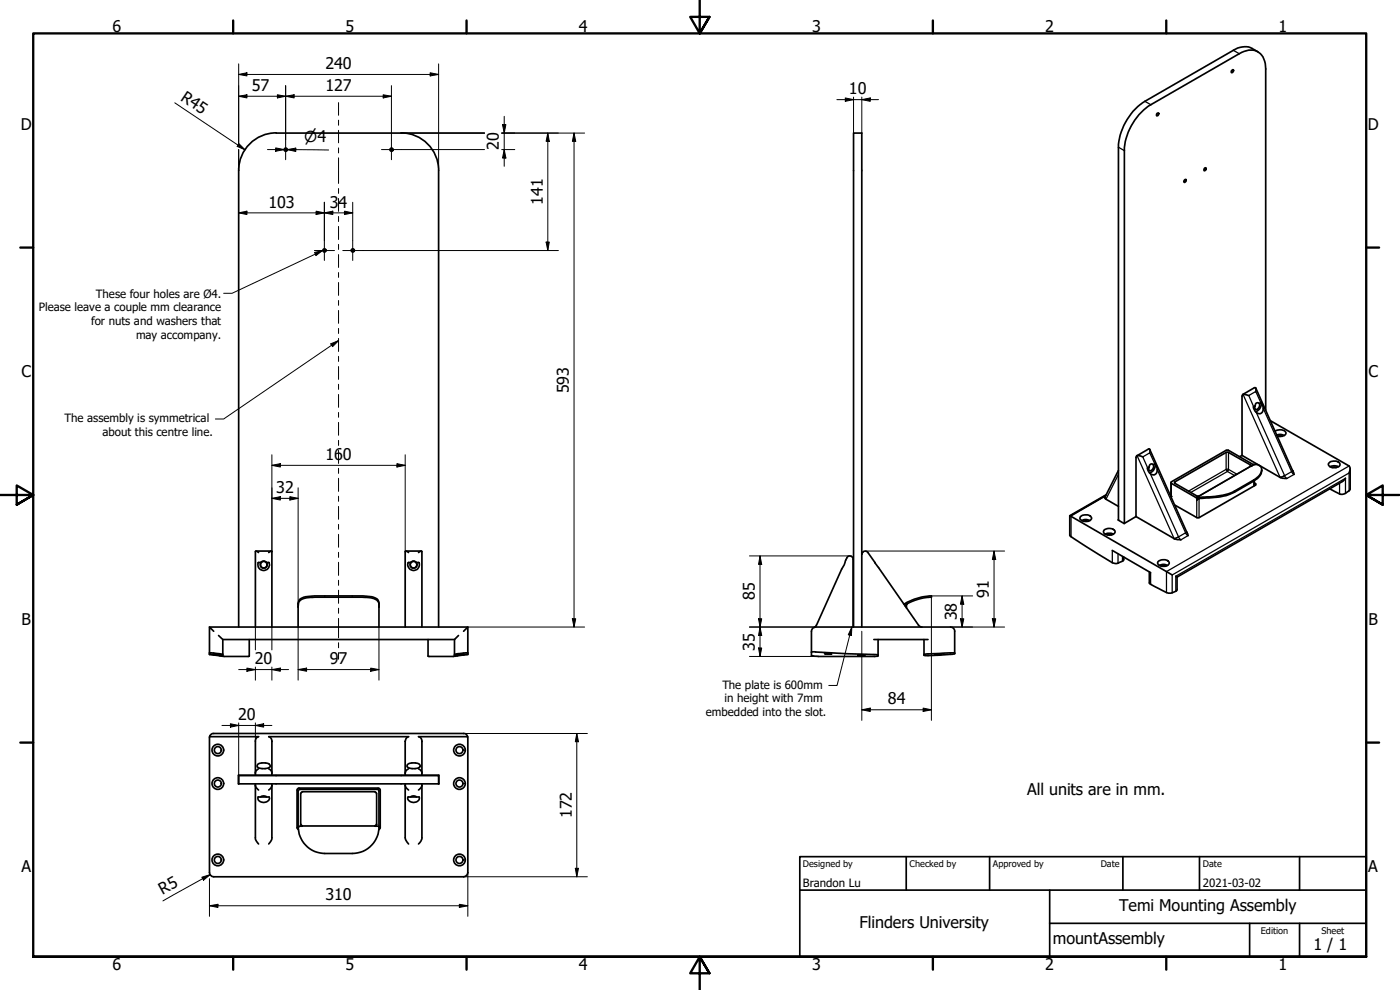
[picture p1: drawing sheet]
<svg xmlns="http://www.w3.org/2000/svg" width="420mm" height="297mm" viewBox="0 0 420 297" stroke-linecap="round" stroke-linejoin="round" font-family="sans-serif">
<!-- layer: Visible (ISO) -->
<g fill="none" stroke="#000" stroke-width=".51">
<path d="M377.5 15.5a5.2 5.2 0 0 0-4.6-1.4l-1.4 .3-1.4 .7-26.5 15.3a17.5 17.5 0 0 0-7.9 13.8v111.9M82.9 39.9h37.5M82.9 39.9a11.3 11.3 0 0 0-11.3 11.2v137M120.4 39.9a11.3 11.3 0 0 1 11.2 11.2v137M347.2 34.1l.3-.2a.41 .41 0 0 1 .2 .6 .41 .41 0 0 1-.6 .1zM369.8 21l.2-.1a.44 .44 0 0 1 .1 .6 .44 .44 0 0 1-.6 .1zM355.5 54l.2-.2a.42 .42 0 0 1 .2 .6 .42 .42 0 0 1-.6 .1zM361.6 50.4l.2-.1a.44 .44 0 0 1 .1 .6 .44 .44 0 0 1-.6 .2zM374.8 118.7l-1.5-.4-.4 .2-.2 .4v17.7M376.9 117.5v-1.1l-.4-.1-3.5 2M376.9 116.4l11.5 26M343 137.1a1.5 1.5 0 0 0-2-.1l-.1 18"/>
<path d="M345.1 135.9v-.9l-.3-.3-3.6 2.1M345.1 134.9l11.5 25.8M346.1 139.4l.5-.3a2.37 2.37 0 0 1-1.6 2.7M346.1 139.4a1.3 1.3 0 0 1-1.1 1.8l-.3-.3 .2-.8M346.1 139.4l-.7-.2-.4 .4-.1 .5M346.6 139.1a2.25 2.25 0 0 1-.2 3.4 1.96 1.96 0 0 1-2-2.1l.5-.3M372.7 136.6l11.5 6.6 2 .4M372.7 136.6l-.7 .4M375.3 139.9v-.4l-6.9-3.9-15.9 9.1 .1 .3 6.6 3.8h.7M376.2 139.4h.1M376.2 139.4l-17.1 9.9M376.3 139.4a1.82 1.82 0 0 1 2.2 .8 1.82 1.82 0 0 1-.4 2.3l-1.8 1.5-5.8 3.4a27.9 27.9 0 0 1-11.3 1.9l-7.7-4.3v-.4l16.7-9.5h.5l7.5 4.3"/>
<path d="M378 121.1l.5-.3a2.37 2.37 0 0 1-1.7 2.7M378 121.1a1.17 1.17 0 0 1-1.3 1.6v-.9M378 121.1l-.6-.3-.4 .2-.3 .8M378.5 120.8a2.25 2.25 0 0 1-.3 3.3 2.06 2.06 0 0 1-2-2.1l.5-.2M379.9 123v-102.3a4.8 4.8 0 0 0-5.1-5.7l-2.9 1.1-26.5 15.3a17.5 17.5 0 0 0-8 13.8v111.8M381.3 126.2l23.6 13.6 .3 .7-.3 1.4M382.7 129.4a2.26 2.26 0 0 1 3.3 .5 1.97 1.97 0 0 1-2.7 1M383.2 130.5l1.2-.1 1 .3M383.5 130.9h1.3M398.7 139.1a2.24 2.24 0 0 1 3.4 .1 1.76 1.76 0 0 1-2.4 1.1l-.9-.6zM321.1 154.7v6.1l8.3 5.4 5.1 2.8a3.2 3.2 0 0 0 2.6-.8l.1-1.1M321.1 154.7l.1 .2"/>
<path d="M321.2 154.9l30.6 17.6M324.3 155a2.32 2.32 0 0 1 3.3 .4 1.94 1.94 0 0 1-3.1 .7 .63 .63 0 0 1-.2-1.1zM324.6 156.2l1-.3 1.5 .3M325.2 156.4h1.3M331.3 159.1a2.32 2.32 0 0 1 3.3 .3 1.84 1.84 0 0 1-2.7 .9l-.7-.5zM332 148.4l-10.9 6.3M335.7 151.9l-3.8-2.1a.6 .6 0 0 1-.2-1l-10.5 6.1M335.7 141.1l-3.9 7.7M340.9 155l11.5 6.7 2 .3M340.9 155l-3.5 2.1-1.7-1.2M351.4 144.8v4.2M376.4 144.9l.5 .2-.2 .5"/>
<path d="M376.4 145.4l.3 .2M376.4 144.2v1.5M376.7 145.6l-17 9.8h-.4l-6.8-3.9M378.7 141a3.6 3.6 0 0 1-2.4 3.3l-5.8 3.4a23 23 0 0 1-10.3 1.8l-.7 .1-.3 .5M399.2 140.1l1-.4 1.4 .4M399.8 140.3h1.3M403.8 143.5l-.9 .9-49.6 28.8v3.8l-.4 .4-1.5 .6-.9-.1-5.4-2.7-.2-.2v-3.4M405.2 140.6v6.2l-.3 .4-1.3 .9-1.2 .2-3.3-1.6M76.8 165.3h4.7M77.5 168.8h.7l.8-.5 1 .5h.6a1.72 1.72 0 0 1-1.5 2.4 1.72 1.72 0 0 1-1.6-2.4zM77.6 165.8l-.7-.5-.3 .1v22.7M78.3 168.8a1.05 1.05 0 0 0 .9 1.7 1.05 1.05 0 0 0 .8-1.7"/>
<path d="M80.6 165.8l.7-.5 .3 .1v22.7M121.8 165.3h4.6M122.5 168.8h.8l.7-.5 1 .5h.6a1.67 1.67 0 0 1-.8 2.3 1.67 1.67 0 0 1-2.2-1l-.2-.6zM122.6 165.8l-.7-.5-.3 .2v22.6M123.3 168.8a1.05 1.05 0 0 0 .8 1.7 1.05 1.05 0 0 0 .9-1.7M125.6 165.8l.7-.5 .3 .1v22.7M255.5 166.9l.4 .4 .1 .5M255.5 166.9l-.3-.1a1.74 1.74 0 0 0-1.6 1.9l-8.6 18.9M256 167.8v20.3M259.1 165.5l.7-.2 .7 .5 15.2 21.8M259.1 165.5l-.4 .8M331.7 160.3l.7-.3h1.1l.6 .3"/>
<path d="M332.3 160.5h1.3M333.8 165.1l11.5 6.7M347.6 168.5a2.32 2.32 0 0 1 3.3 .3 1.99 1.99 0 0 1-3.4 .3zM347.9 169.7l1.1-.4 1.4 .4M348.5 169.8h1.3M352.9 172.9l.4 .3M62.9 195.9l4 .4M62.9 188.1h77.5M64.1 189.4l-1.2-1.3v7.8M64.3 196.3l2.1 .2zM65.6 190.7l1.3 1.2h69.5M66.9 191.9v4.8l-4-.5"/>
<path d="M74.8 191.9v5l-7.6 .1-4.3-.6v-.5M89.5 188.1v-6.9a2.35 2.35 0 0 1 2.8-2.2l2.1-.2h13.7a9.9 9.9 0 0 1 5.1 1l.5 .9v7.4M89.5 182.2v-.6a1.87 1.87 0 0 1 1.9-2.1l3.1-.3h13.5a10.3 10.3 0 0 1 5 .8 2.26 2.26 0 0 1 .7 2.2M128.5 191.9v5l7.6 .1 4.3-.6v-.5M136.4 191.9v4.8l4-.5M136.9 196.5l2-.2zM137.6 190.7l-1.2 1.2M139.1 189.4l1.3-1.3v7.8M140.4 195.9l-4 .4M243.5 195.7l1-.1 19 .9M245 187.6l-.5 .6M247.5 196.1l2.1 .1z"/>
<path d="M256.2 188.1v-148.2h2.4v148.2M257.5 196.5l2.1 .1-1.8 .1zM262.3 191.9h16.2M263.5 191.9v4.9l-.2 .1-17.7 .1-2.1-.4v-7.2l.4-.9 .6-.4h40.7l.9 .4 .4 .7v6.9l-4.7 .5h-4.5v-4.7M271.3 181.3h.1M271.5 181.2a16.2 16.2 0 0 1 8-2.4v.4a14.7 14.7 0 0 0-7.6 2.3l-.2 .3M271.5 181.2h.1M271.6 181.2l-.2 .1M272.3 181.1l-.2 .3-.1 1M275.7 187.6l1 .5M280.5 196.4l2.1-.1-.9 .2zM286.5 195.9l-8.4 .3-.8 .2"/>
<path d="M62.9 221v40.8l.2 .8 1 .5 75.5-.2 .7-.5 .1-.6v-40.5M71.6 235.2v-2.5h60v2.5M76.6 235.6l.3 .8 .7 .6M76.6 235.2v16.5l1 1.5M76.6 232v.6M76.6 232.6h-5v2.6h60.1v-2.6h-50.1M77.4 229.3a3.9 3.9 0 0 1 3.2-.1 .69 .69 0 0 1 .5 .8 .69 .69 0 0 1-.8 .5 3.7 3.7 0 0 1-3.1-.5zM77.5 239.1h3.1a1.09 1.09 0 0 1 0 1.2 1.09 1.09 0 0 1-1.1 .4 1.5 1.5 0 0 1-2-1.6zM77.6 230.7l-.7 .5-.3 .8M78.2 239.1l.8-.3 1 .3M80.6 230.7l.7 .5 .3 .8M81.6 235.6l-.3 .8-.7 .6"/>
<path d="M81.6 235.2v16.5l-1 1.5M81.6 232v.6h-5M81.6 232v-9.6a1.37 1.37 0 0 0-1-1.4h42a1.53 1.53 0 0 0-1 1.4v10.2M90 236.8l23.5 .1 .2 .4v10.6M90 236.8l-.5 .5v10.6M90.7 237.5h21.8M90.8 237.6l-.5 .5M112.5 237.6l.5 .4v9.4l-.5 .5h1.2a8 8 0 0 1-8 8.2h-8.2a8.1 8.1 0 0 1-8-8.2h1.2l-.5-.5v-9.4M113.5 236.5h-24l-.3 .6v11.2M113.5 236.5l.4 .1 .2 .5v11.2M121.6 235.6l.3 .8 .7 .6M121.6 235.2v16.2l1 1.8"/>
<path d="M122.2 229.5l.2-.2a3.8 3.8 0 0 1 3.2-.1 .68 .68 0 0 1 .5 .7 .68 .68 0 0 1-.8 .6 3.7 3.7 0 0 1-3.1-.5zM122.5 239.1h3.3a1.57 1.57 0 0 1-.7 1.5 1.57 1.57 0 0 1-1.7 .1 1.17 1.17 0 0 1-.9-1.6zM122.6 230.7l-.7 .5-.3 .8M123.3 239.1l.7-.3 1 .3M125.6 230.7l.7 .5 .3 .8M126.6 235.6l-.3 .8-.7 .6M126.6 235.2v16.5l-1 1.5M140.3 221v.3M140.3 221l-.1-.4-.8-.5h-75.5l-1 .8 14.7 .1a1.38 1.38 0 0 0-1 1.5v9.5M140.3 221h-14.7a1.33 1.33 0 0 1 1 1.4v10.2M89.2 248.3l.4 .6M90.3 247.3l.5 .5"/>
<path d="M90.7 247.8h21.8M113 247.3l-.5 .5M114.1 248.3l-.4 .6"/>
<circle cx="85.8" cy="44.9" r=".48"/>
<circle cx="117.5" cy="44.9" r=".48"/>
<circle cx="97.4" cy="75.1" r=".48"/>
<circle cx="105.9" cy="75.1" r=".48"/>
<circle cx="79.2" cy="169.4" r=".98"/>
<circle cx="124.1" cy="169.4" r=".98"/>
<circle cx="65.4" cy="235.1" r="1.75"/>
<circle cx="65.4" cy="225.1" r="1.75"/>
<circle cx="65.4" cy="225.1" r="1.05"/>
<circle cx="65.4" cy="235.1" r="1.05"/>
<circle cx="137.9" cy="235.1" r="1.75"/>
<circle cx="137.9" cy="225.1" r="1.75"/>
<circle cx="137.9" cy="235.1" r="1.05"/>
<circle cx="137.9" cy="225.1" r="1.05"/>
<circle cx="65.4" cy="258" r="1.75"/>
<circle cx="65.4" cy="258" r="1.05"/>
<circle cx="137.9" cy="258" r="1.75"/>
<circle cx="137.9" cy="258" r="1.05"/>
</g>
<!-- layer: Visible Narrow (ISO) -->
<g fill="none" stroke="#000" stroke-width=".38">
<path d="M370.1 15.1l1.8 1M343.6 30.4l1.8 1M335.7 44.2l1.7 1M373.1 118.3l11.1 24.9 1.3-.5M341.2 136.7l11.2 24.9 1.3-.5M346.6 139.2l-1.5-3.3-2.1 1.2 1.4 3.3M368 135.7v5.1l-11.3 6.6M368.7 135.7v5.1l2.5 1.5M375.2 139.7l.2 .2M375.2 139.7v.2M375.3 139.5l-.1 .2M376.3 139.4l-17.1 9.9v6"/>
<path d="M377 123.7l8.5 19M378.4 120.8l-1.5-3.3-2.1 1.2 1.4 3.3M379.1 122.5l8.5 19M404.9 139.8l-54.8 31.7v6.3M321.4 154.9v6.1M331.8 148.8l-.1 .5 .3 .4M331.8 148.8h-.1M331.9 148.6l-10.7 6.2M335.7 142.4l-3.8 7.4M345.2 142l8.5 19.1M347.3 140.8l8.5 19.1M351.5 145v4.3"/>
<path d="M352.6 144.6v.4M355.8 159.9l.8 .8-2.2 1.3-.7-.9M355.8 159.9l-2.1 1.2M356.1 159.6l-.3 .2M356.1 159.6l-.3 .3M359.9 149.5l-.7 .6M360 149.5l-.1 .2v5.6M368 140.8h.7l-.3 .7zM368.4 141.5l-11 6.3M368.4 141.5l2.1 1.2M370.5 147.4v.3M376.3 144v1.8"/>
<path d="M376.7 145.1v.5M385.5 142.7l-1.3 .5M387.6 141.5l.8 .9-2.2 1.2-.7-.9M387.6 141.5l-2.1 1.2M387.9 141.2l-.3 .3M388 141.2l-.4 .3M402 145v3.2M403.8 148v-4.5l-50.9 29.4v4.5M404.9 147.2v-5.3l-53.1 30.6v5.3M333.8 165.1v3.7M335.5 166.2v2.8M336.9 166.9v1.5"/>
<path d="M345.3 171.8v3.5M353.7 161.1l-1.3 .6"/>
</g>
<!-- layer: Visible (ISO) -->
<g fill="#000">
<circle cx="375.4" cy="139.9" r=".25"/>
<circle cx="376.3" cy="139.4" r=".25"/>
<circle cx="351.4" cy="149" r=".25"/>
<circle cx="359.2" cy="149.3" r=".25"/>
<circle cx="89.5" cy="248.1" r=".25"/>
<circle cx="113.7" cy="248.1" r=".25"/>
</g>
<!-- layer: Border (ISO) -->
<g fill="none" stroke="#000" stroke-width=".7">
<path d="M70 6.1v3.9M140 6.1v3.9M210 0v10l-2.9-4.9h5.8l-2.9 4.9 2.9-4.9M280 6.1v3.9M350 6.1v3.9M6.1 74.3h3.9M410 74.3h3.9M0 148.5h10l-5-2.8v5.7l5-2.9-5 2.9M420 148.5h-10l5-2.8v5.7l-5-2.9 5 2.9M6.1 222.8h3.9M410 222.8h3.9M10 287.1v-277.1h400v277.1h-400h400"/>
<path d="M70 287.1v3.8M140 287.1v3.8M212.9 292l-2.9-4.9 2.9 4.9h-5.8l2.9-4.9v9.9M280 287.1v3.8M350 287.1v3.8"/>
</g>
<!-- layer: Title (ISO) -->
<path d="M240 257h170v30.1h-170zM272 257v10.1M297 257v10.1M337 257v10.1M360 257v10.1M390 257v10.1M240 267.1h170M315 277h95M315 267.1v20M375 277v10.1M390 277v10.1" fill="none" stroke="#000" stroke-width=".51"/>
<!-- layer: Dimension (ISO) -->
<g fill="none" stroke="#000" stroke-width=".3">
<path d="M71.6 19.2v24.2M131.6 19.2v32M52.5 30.8l21 14.1M71.6 22.3l2.5-.5v1zM71.6 28.9l2.5-.5v1zM71.6 22.3h60M71.6 28.9h45.9M83.2 28.4l2.5 .5-2.5 .5zM85.7 28.9l2.6-.5v1zM85.7 25.7v16.2M115 28.4l2.5 .5-2.5 .5zM117.5 25.7v16.2"/>
<path d="M120.4 39.9h25M129.1 21.8l2.5 .5-2.5 .5zM150.6 39.9h24.9M150.8 37.4h1l-.5 2.5zM151.3 34.9v15M164.4 39.9l.4 2.5h-.9zM164.4 39.9v35.3M172.3 39.9l.5 2.5h-1zM172.3 39.9v148.2M251.1 29.9h12.6M253.7 29.4l2.5 .5-2.5 .5zM256.2 29.1v10.8"/>
<path d="M258.6 29.9l2.6-.5v1zM258.6 29.1v10.8M71.6 44.9v6.3M71.7 43.1l1.8 1.8-2.3-1zM80.3 44.9h5M82.7 44.4l2.6 .5-2.6 .5zM86.2 44.9l2.6-.5v1.1zM88.8 44.9h-2.6l12.4 .1M120.5 44.9h24.9M150.6 44.9h3.9M151.3 44.9l.5 2.5h-1zM71.6 63.9l2.5-.5v1z"/>
<path d="M71.6 63.9h34.3M94.9 63.4l2.4 .5-2.4 .5zM97.3 63.9l2.6-.5v1zM97.3 60.7v11.5M103.4 63.4l2.5 .5-2.5 .5zM105.9 60.7v11.5M108.9 75.2h58.7M163.9 72.6h.9l-.4 2.6zM81.6 139.6l2.5-.5v1zM81.6 136.4v29.1M81.6 139.6h40M119.1 139.1l2.5 .5-2.5 .5z"/>
<path d="M121.6 136.4v29.1M81.6 149.5l2.5-.5v1zM81.6 149.5h7.9M87 149l2.5 .5-2.5 .5zM89.5 146.4v35.8M224.9 166.8h30.1M228.1 166.8l.5 2.5h-1zM228.1 166.8v30.2M259.8 165.3h41.7M279.5 178.8h12.4M279.5 179.2v36.9M288.7 178.8l.5 2.5h-1z"/>
<path d="M288.7 178.8v9.3M298.3 165.3l.5 2.6h-1zM298.3 165.3v22.8M76.6 188.1v6.9M81.6 188.1v6.9M89.5 188.1v16M113.7 188.1v16M140.4 188.1h35.1M171.8 185.7h1l-.5 2.4zM224.9 188.1h19.9M224.9 197h20.7M227.6 194.4h1l-.5 2.6z"/>
<path d="M227.6 185.7h1l-.5 2.4zM228.1 188.1l.5 2.6h-1zM258.6 189.4v26.7M285.2 188.1h16.3M288.2 185.7h1l-.5 2.4zM297.8 185.7h1l-.5 2.4zM66.6 217.7h15M69.2 217.2l2.4 .5-2.4 .5zM71.6 216.9v15.8M71.6 200.9h15M74.1 200.5l2.5 .4-2.5 .5zM76.6 217.7l2.5-.5v1z"/>
<path d="M76.6 200.1v4M76.6 216.9v5.6M81.6 200.9l2.5-.4v.9zM81.6 200.1v4M89.5 200.9l2.5-.4v.9zM89.5 200.9h24.2M111.3 200.5l2.4 .4-2.4 .5zM258.6 213l2.6-.5v1zM258.6 213h20.9M277.1 212.5l2.4 .5-2.4 .5zM139.1 220.1h37.2M173.1 220.1l.5 2.5h-.9z"/>
<path d="M173.1 220.1v43M60.6 263.2l2.5-.8-2 1.7zM62.9 271.8l2.5-.5v1zM62.9 271.8h77.5M62.9 261.8v.5M62.9 263.6v11.3M63.1 262.4l-14.2 7.9M137.9 271.3l2.5 .5-2.5 .5zM139.1 263.1h37.2M140.4 261.8v13.1M172.7 260.5h.9l-.5 2.6z"/>
</g>
<g fill="#000">
<path d="M71.6 22.3l2.5-.5v1z" fill-rule="evenodd"/>
<path d="M71.6 28.9l2.5-.5v1z" fill-rule="evenodd"/>
<path d="M83.2 28.4l2.5 .5-2.5 .5z" fill-rule="evenodd"/>
<path d="M85.7 28.9l2.6-.5v1z" fill-rule="evenodd"/>
<path d="M115 28.4l2.5 .5-2.5 .5z" fill-rule="evenodd"/>
<path d="M129.1 21.8l2.5 .5-2.5 .5z" fill-rule="evenodd"/>
<path d="M150.8 37.4h1l-.5 2.5z" fill-rule="evenodd"/>
<path d="M253.7 29.4l2.5 .5-2.5 .5z" fill-rule="evenodd"/>
<path d="M258.6 29.9l2.6-.5v1z" fill-rule="evenodd"/>
<path d="M71.7 43.1l1.8 1.8-2.3-1z" fill-rule="evenodd"/>
<path d="M82.7 44.4l2.6 .5-2.6 .5z" fill-rule="evenodd"/>
<path d="M86.2 44.9l2.6-.5v1.1z" fill-rule="evenodd"/>
<path d="M151.3 44.9l.5 2.5h-1z" fill-rule="evenodd"/>
<path d="M164.4 39.9l.4 2.5h-.9z" fill-rule="evenodd"/>
<path d="M172.3 39.9l.5 2.5h-1z" fill-rule="evenodd"/>
<path d="M71.6 63.9l2.5-.5v1z" fill-rule="evenodd"/>
<path d="M94.9 63.4l2.4 .5-2.4 .5z" fill-rule="evenodd"/>
<path d="M97.3 63.9l2.6-.5v1z" fill-rule="evenodd"/>
<path d="M103.4 63.4l2.5 .5-2.5 .5z" fill-rule="evenodd"/>
<path d="M163.9 72.6h.9l-.4 2.6z" fill-rule="evenodd"/>
<path d="M81.6 139.6l2.5-.5v1z" fill-rule="evenodd"/>
<path d="M81.6 149.5l2.5-.5v1z" fill-rule="evenodd"/>
<path d="M87 149l2.5 .5-2.5 .5z" fill-rule="evenodd"/>
<path d="M119.1 139.1l2.5 .5-2.5 .5z" fill-rule="evenodd"/>
<path d="M228.1 166.8l.5 2.5h-1z" fill-rule="evenodd"/>
<path d="M298.3 165.3l.5 2.6h-1z" fill-rule="evenodd"/>
<path d="M171.8 185.7h1l-.5 2.4z" fill-rule="evenodd"/>
<path d="M227.6 194.4h1l-.5 2.6z" fill-rule="evenodd"/>
<path d="M227.6 185.7h1l-.5 2.4z" fill-rule="evenodd"/>
<path d="M228.1 188.1l.5 2.6h-1z" fill-rule="evenodd"/>
<path d="M288.2 185.7h1l-.5 2.4z" fill-rule="evenodd"/>
<path d="M288.7 178.8l.5 2.5h-1z" fill-rule="evenodd"/>
<path d="M297.8 185.7h1l-.5 2.4z" fill-rule="evenodd"/>
<path d="M69.2 217.2l2.4 .5-2.4 .5z" fill-rule="evenodd"/>
<path d="M74.1 200.5l2.5 .4-2.5 .5z" fill-rule="evenodd"/>
<path d="M76.6 217.7l2.5-.5v1z" fill-rule="evenodd"/>
<path d="M81.6 200.9l2.5-.4v.9z" fill-rule="evenodd"/>
<path d="M89.5 200.9l2.5-.4v.9z" fill-rule="evenodd"/>
<path d="M111.3 200.5l2.4 .4-2.4 .5z" fill-rule="evenodd"/>
<path d="M258.6 213l2.6-.5v1z" fill-rule="evenodd"/>
<path d="M277.1 212.5l2.4 .5-2.4 .5z" fill-rule="evenodd"/>
<path d="M173.1 220.1l.5 2.5h-.9z" fill-rule="evenodd"/>
<path d="M60.6 263.2l2.5-.8-2 1.7z" fill-rule="evenodd"/>
<path d="M62.9 271.8l2.5-.5v1z" fill-rule="evenodd"/>
<path d="M137.9 271.3l2.5 .5-2.5 .5z" fill-rule="evenodd"/>
<path d="M172.7 260.5h.9l-.5 2.6z" fill-rule="evenodd"/>
</g>
<!-- layer: Symbol (ISO) -->
<g fill="#000">
<path d="M94.4 75.7l2.5-.5-2.1 1.5z" fill-rule="evenodd"/>
<path d="M99.3 103.2l2.3-1-1.8 1.8z" fill-rule="evenodd"/>
<path d="M255.7 188.1l-.2 2.6-.9-.2z" fill-rule="evenodd"/>
</g>
<path d="M96.5 75.2l-2.1 .5 .4 1 1.9-1.5M96.6 75.2l-26.9 12.8h-2.6M101.5 102.3l-1.7 1.7-.5-.8 2.2-1-34.4 23.5h-2.5M255.7 188.1l-.2 2.6-.9-.2zM255.7 188.1l-4.5 17.6h-2.5" fill="none" stroke="#000" stroke-width=".3"/>
<!-- layer: Centerline (ISO) -->
<g fill="none" stroke="#000" stroke-width=".3">
<path d="M101.6 30.8v3.8M101.6 36.1v1.5M101.6 39.1v3.7M101.6 44.4v1.5M101.6 47.4v7.6M101.6 56.6v1.4M101.6 59.5v3.9M101.6 64.9v1.6M101.6 67.9v4M101.6 73.3v1.6M101.6 76.4v3.8M101.6 81.8v1.4"/>
<path d="M101.6 84.8v3.8M101.6 90.2v1.4M101.6 93.1v3.9M101.6 98.5v1.6M101.6 101.5v4M101.6 106.9v1.5M101.6 110v3.8M101.6 115.3v1.5M101.6 118.3v3.9M101.6 123.7v1.5M101.6 126.7v3.9M101.6 132.1v1.6"/>
<path d="M101.6 135.1v4M101.6 140.5v1.5M101.6 143.5v3.9M101.6 148.9v1.5M101.6 151.9v3.9M101.6 157.3v1.5M101.6 160.3v3.9M101.6 165.7v1.5M101.6 168.7v3.9M101.6 174.1v1.5M101.6 177.1v3.9M101.6 182.5v1.5"/>
<path d="M101.6 185.5v5.9M101.6 192.8v1.6M101.6 195.8v2"/>
</g>
<!-- layer: Center Mark (ISO) -->
<path d="M82.7 44.9h6.1M85.7 41.9v6M114.5 44.9h6M117.5 41.9v6M94.4 75.2h6M97.3 72.2v6M102.9 75.2h6M105.9 72.2v6" fill="none" stroke="#000" stroke-width=".3"/>
<g font-size="4.8">
<text x="33.7" y="9.6">6</text>
<text x="103.7" y="9.6">5</text>
<text x="173.7" y="9.6">4</text>
<text x="243.7" y="9.6">3</text>
<text x="313.7" y="9.6">2</text>
<text x="383.7" y="9.6">1</text>
<text x="97.7" y="20.7">240</text>
<text x="54" y="30" transform="rotate(34 54 30)">R45</text>
<text x="75.6" y="27.3">57</text>
<text x="97.7" y="27.4">127</text>
<text x="254.8" y="28.3">10</text>
<text x="6.2" y="38.9">D</text>
<text x="410.5" y="38.9">D</text>
<text x="149.7" y="45" transform="rotate(-90 149.7 45)">20</text>
<text x="80.6" y="62.3">103</text>
<text x="99" y="62.3">3</text>
<text x="101.6" y="62.3">4</text>
<text x="162.9" y="61.5" transform="rotate(-90 162.9 61.5)">141</text>
<text x="6.4" y="113.1">C</text>
<text x="410.7" y="113.1">C</text>
<text x="170.7" y="118" transform="rotate(-90 170.7 118)">593</text>
<text x="97.7" y="138">16</text>
<text x="102.9" y="138">0</text>
<text x="82.9" y="147.9">32</text>
<text x="296.7" y="179.4" transform="rotate(-90 296.7 179.4)">91</text>
<text x="226.5" y="180.1" transform="rotate(-90 226.5 180.1)">85</text>
<text x="6.4" y="187.4">B</text>
<text x="287.1" y="186.1" transform="rotate(-90 287.1 186.1)">38</text>
<text x="410.7" y="187.4">B</text>
<text x="226.5" y="195.2" transform="rotate(-90 226.5 195.2)">35</text>
<text x="76.5" y="199.3">20</text>
<text x="99" y="199.3">97</text>
<text x="266.4" y="211.4">84</text>
<text x="71.5" y="216.1">20</text>
<text x="308.2" y="238.5">All units are in mm.</text>
<text x="171.6" y="245.5" transform="rotate(-90 171.6 245.5)">172</text>
<text x="6.4" y="261.7">A</text>
<text x="410.7" y="261.7">A</text>
<text x="48.8" y="268.5" transform="rotate(-29 48.8 268.5)">R5</text>
<text x="97.7" y="270.2">310</text>
<text x="335.9" y="273.4">Temi Mounting Assembly</text>
<text x="257.9" y="278.4">Flinders University</text>
<text x="316" y="283.4">mountAssembly</text>
<text x="394.2" y="285">1 / 1</text>
<text x="33.7" y="290.9">6</text>
<text x="103.7" y="290.9">5</text>
<text x="173.7" y="290.9">4</text>
<text x="243.7" y="290.9">3</text>
<text x="313.7" y="290.9">2</text>
<text x="383.7" y="290.9">1</text>
</g>
<text font-size="4.6" x="91.3" y="42.5">⌀4</text>
<g font-size="3.4">
<text x="28.8" y="89.3">These four holes are Ø4.</text>
<text x="11.7" y="93.3">Please leave a couple mm clearance</text>
<text x="27.4" y="97.5">for nuts and washers that</text>
<text x="40.8" y="101.6">may accompany.</text>
<text x="19.4" y="126.7">The assembly is symmetrical</text>
<text x="30.8" y="130.8">about this centre line.</text>
<text x="216.8" y="206.6">The plate is 600mm</text>
<text x="211.8" y="214.9">embedded into the slot.</text>
<text x="217.4" y="210.7">in height with 7mm</text>
<text x="241" y="266">Brandon Lu</text>
<text x="361" y="266">2021-03-02</text>
</g>
<g font-size="2.7">
<text x="241" y="260.1">Designed by</text>
<text x="273" y="260.1">Checked by</text>
<text x="298" y="260.1">Approved by</text>
<text x="330.3" y="260">Date</text>
<text x="361" y="260">Date</text>
<text x="378.4" y="280.1">Edition</text>
<text x="396.6" y="280.1">Sheet</text>
</g>
</svg>
